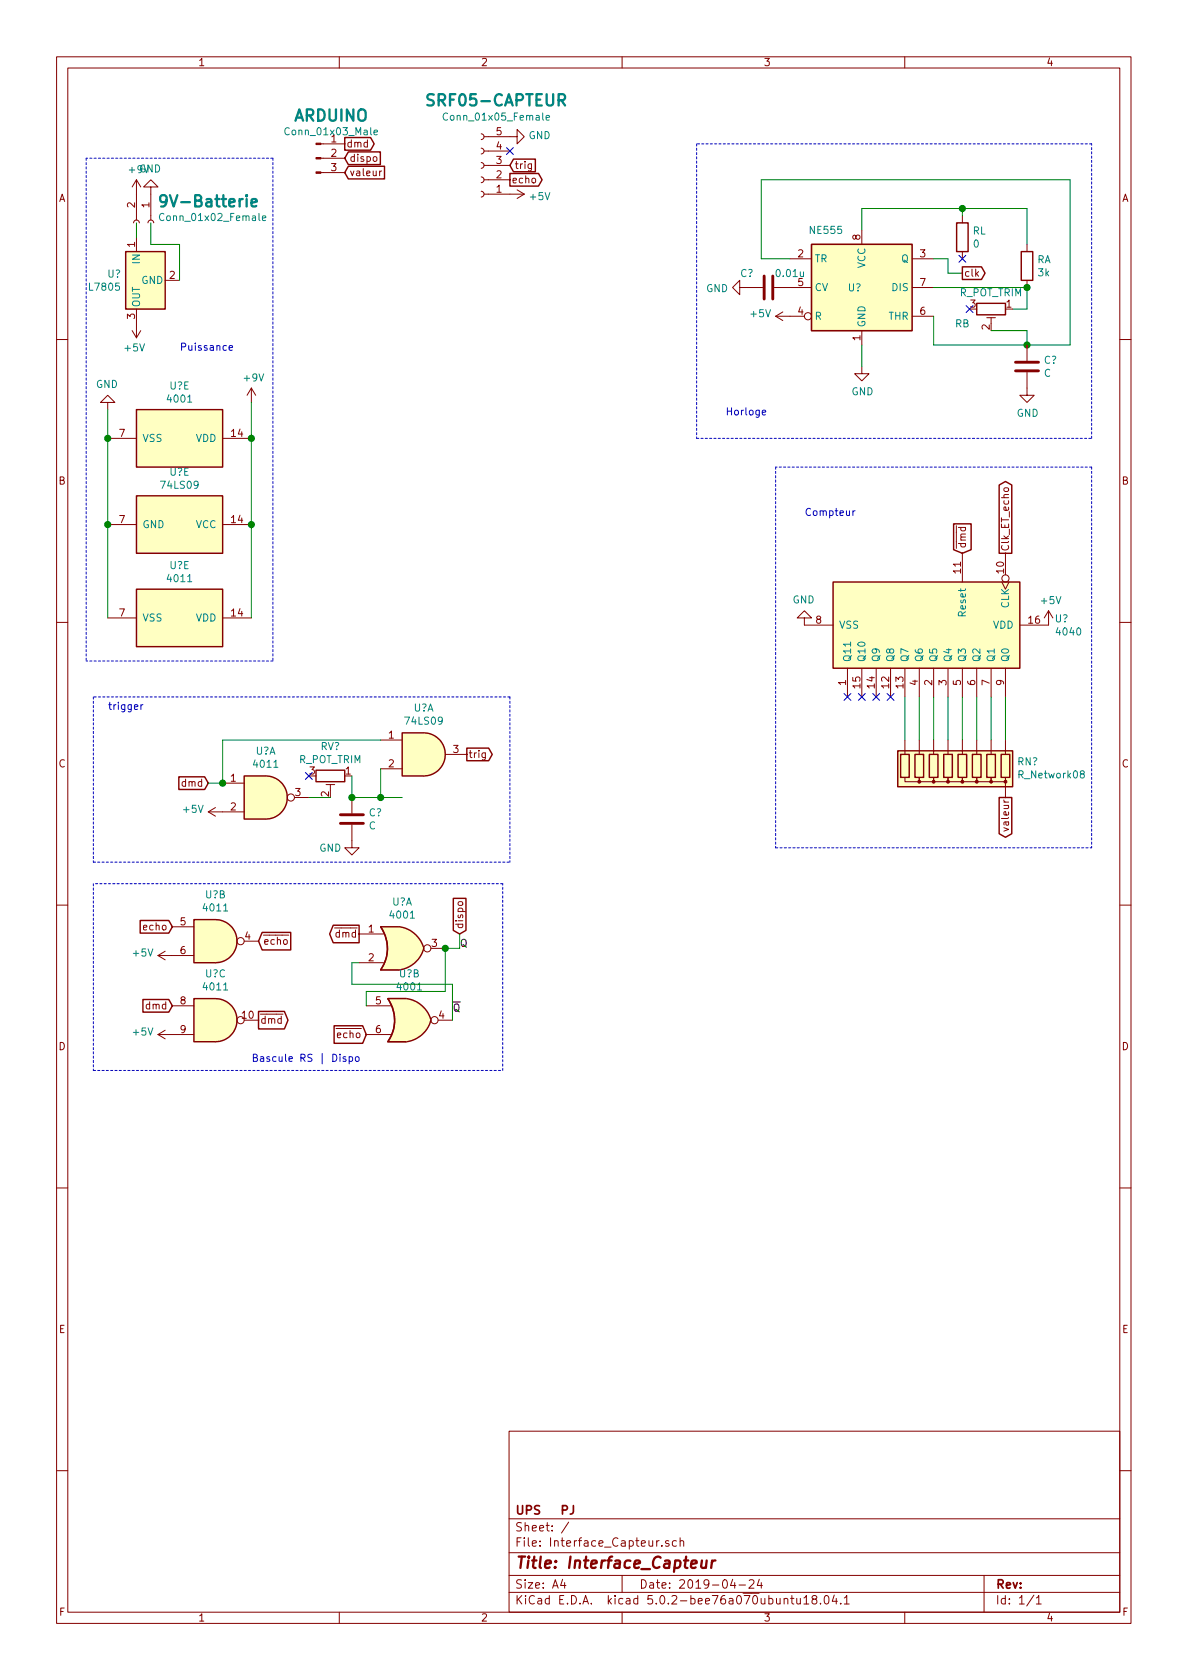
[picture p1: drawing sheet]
<svg xmlns="http://www.w3.org/2000/svg" width="210mm" height="297mm" viewBox="0 0 210 297" stroke-linecap="round" stroke-linejoin="round" font-family="sans-serif">
<g fill="none" stroke="#840000" stroke-width=".18">
<path d="M10 10h190v277h-190zM12 12h186v273.1h-186zM60 10v2M110 10v2M160 10v2M23.6 39.4l.1-.3 .3-.2 .5 .1 .1 .4M24.1 31.8v7.1M24.1 31.8l-.7 1.3M24.1 31.8l.8 1.3M26.2 39.4l.1-.3 .3-.2 .4 .1 .2 .4M26.7 33.1h1.2l-1.2-1.3-1.3 1.3h1.3v5.8M56.7 30.5h4.3"/>
<path d="M56.7 28h4.3M56.7 25.4h4.3M66 27.8l.2-.1 .4 .1v.5l-.1 .2h-.3l-.2-.1zM67.5 30.2l-.4 .3M85.1 23.7l.3 .1 .2 .3-.1 .4-.4 .2M85.1 26.2l.3 .1 .2 .3-.1 .4-.4 .2M85.1 28.7l.3 .2 .2 .2-.1 .5-.4 .2M85.1 31.3l.3 .1 .2 .3-.1 .4-.4 .2M85.1 33.8l.3 .1 .2 .3-.1 .5-.4 .1M85.6 24.2h5.8v-1.3l1.3 1.3-1.3 1.2v-1.2M85.6 34.3h7.1M85.6 26.7h4.6"/>
<path d="M85.6 29.2h4.6M85.6 31.8h4.6M91.4 33.6l1.3 .7M92.7 34.3l-1.3 .8M94 29l-.1 1.1-.1 .1h-.4M94 29h-.4l-.2 .2 .1 .6h.5M170.2 38.1v1.3M23.4 58.5l.7 1.2M24.1 41.9v2.6M24.1 54.6v5.1M24.9 58.5l-.8 1.2M29.2 49.6h2.5"/>
<path d="M130.8 50.8v-1.2l-1.3 1.2 1.3 1.3v-1.3h4.1M136.9 50.8h6.6M137.2 55.9h5M137.2 55.9l1.2 .8M138.4 55.2l-1.2 .7M139.7 45.8h3.8M152.4 40.7v2.5M152.4 58.5v2.5M161.3 45.8h3.8M161.3 55.9h3.8M161.3 50.8h3.8M170.2 44.5v1.3"/>
<path d="M174.5 56.2h1.5M175.3 56.2v1M181.6 43.2v1.3M181.6 49.6v1.2M10 60h2M19 71.2h1.3l-1.3-1.3-1.2 1.3h1.2v1.2M19 77.5h5.1M39.4 77.5h5M44.4 68.6l-.7 1.3M44.4 68.6v2.6M44.4 68.6l.8 1.3M152.4 64.8v1.3h1.3l-1.3 1.2-1.3-1.2h1.3"/>
<path d="M181.6 65.8v4.1h1.3l-1.3 1.3-1.3-1.3h1.3M181.6 61v2.8M198 60h2M19 92.7h5.1M39.4 92.7h5M169.1 92.9v1.2M170.2 97.8v5.1M177.6 86.3h.6l.2 .2-.1 .3-.6 .1-.2-.2zM177.8 97.8v3.8M10 110h2M19 109.3h5.1M39.4 109.3h5"/>
<path d="M142.2 109.3h1.3l-1.3-1.3-1.2 1.3h1.2v1.2h5.1M149.9 118.1v5.1M152.4 118.1v5.1M154.9 118.1v5.1M157.5 118.1v5.1M160 118.1v5.1M162.6 118.1v5.1M165.1 118.1v5.1M167.6 118.1v5.1M170.2 118.1v5.1M172.7 118.1v5.1M175.3 118.1v5.1"/>
<path d="M177.2 102.9l.6 1.3 .6-1.3M177.8 118.1v5.1M185.4 108v2.5h-5.1M185.4 108l-.7 1.3M185.4 108l.8 1.3M198 110h2M39.4 138.5h3.8M57.7 138.7h1.5M58.4 138.7v1M67.3 130.8h3.8M67.3 135.9h3.8M78.7 133.4h3.8"/>
<path d="M85.8 133.1v1.2l-.2 .1-.3-.1M85.8 133.2l-.3-.1-.3 .2 .1 .6h.5M160 137.5v.7h2.6v-.7v.7h2.5v-.7v.7h2.5v-.7v.7h2.6v-.7v.7h2.5v-.7v.7h2.6v-.7v.7h2.5v-.7v3.5M160 130.8v2.6M162.6 130.8v2.6M165.1 130.8v2.6M167.6 130.8v2.6M170.2 130.8v2.6M172.7 130.8v2.6M175.3 130.8v2.6M177.8 130.8v2.6M36.8 143.5h6.4"/>
<path d="M36.8 143.5l1.3 .8M38.1 142.8l-1.3 .7M52.1 141h2.5M62.2 145.8v4.1h1.3l-1.3 1.3-1.2-1.3h1.2M62.2 141v2.8M81.1 159.5h.6l.1 .2v.3l-.2 .1-.5-.1-.1-.1zM10 160h2M27.9 168.9h6.4M27.9 168.9l1.3 .8M29.2 168.2l-1.3 .7M30.5 177.8h3.8M30.5 163.9h3.8"/>
<path d="M43.2 166.4h2.5M48.9 179.3h1.1M49.9 165.3h1.2M63.5 165.1h4.3M63.5 170.2h4.3M64.8 177.8h4.3M76.2 167.7h2.5M198 160h2M27.9 182.9h6.4M27.9 182.9l1.3 .8M29.2 182.2l-1.3 .7M43.2 180.4h2.5"/>
<path d="M64.8 182.9h4.3M77.5 180.4h2.5M10 210h2M198 210h2M90 253h108v32.1h-108zM10 260h2M90 278.5h108M90 274.5h108M90 268.5h108M99.5 279.2l-.4 1.1h1M99.8 279.8v1M100.6 269.1l-1.3 2"/>
<path d="M110 278.5v3M117 273.3v.1M118.3 272.5a.37 .37 0 0 0-.6 .1l.1 .2 .5 .2v.1l-.2 .3-.4-.1M119.6 272.5l-.4-.1-.3 .3 .1 .6 .2 .1 .4-.1M120.3 272.5a.37 .37 0 0 1 .6 .1v.8M120.3 271.9v1.5M129.6 279.2l-.4 1.1h.9M129.9 279.8v1M132.5 279.5l.2-.2h.3l.3 .2v.2v.2l-.9 .9h.9M134.3 279.2l-.4 1.1h.9M134.6 279.8v1M174 278.5v6.6"/>
<path d="M198 260h2M60 285.1v1.9M90 281.5h108M110 285.1v1.9M130.7 280.2h1.1M139.8 282.6h.6M140 282.1v1.3l.4 .2M140.9 282.6v.9l.4 .1 .2-.1M141.5 282.6v1M142.2 282.5l.4-.4v1.5M142.2 283.6h.8M143.9 282.7l-.2-.1-.1-.2 .3-.3h.3l.2 .3v.2l-.7 .2a.48 .48 0 0 0 0 .7l.2 .1 .5-.1a.48 .48 0 0 0-.2-.8"/>
<path d="M145.1 283.5v.1M145.9 282.3l.3-.2a.94 .94 0 0 1 0 1.5l-.4-.3-.1-.6zM147.5 282l-.3 1.1h.9M147.9 282.6v1M148.7 283.5v.1M149.3 282.5l.4-.4v1.5M149.3 283.6h.9M160 285.1v1.9M182.8 282l-1.2 2M183.3 282.5l.4-.4v1.5M183.3 283.6h.8"/>
<circle cx="142.9" cy="55.9" r=".63"/>
<circle cx="177.8" cy="102.3" r=".63"/>
<circle cx="51.4" cy="141" r=".63"/>
<circle cx="42.5" cy="166.4" r=".63"/>
<circle cx="75.6" cy="167.7" r=".63"/>
<circle cx="42.5" cy="180.4" r=".63"/>
<circle cx="76.8" cy="180.4" r=".63"/>
</g>
<path d="M124.1 275.9v1.2a.59 .59 0 0 0 .7-.1M125 275.9l-.2 1.3M125.9 275.9l-.1 1.3M126.5 275.9a.55 .55 0 0 0-.6 .4" fill="none" stroke="#840000" stroke-width=".41"/>
<path d="M99.5 267l.7-.1 .1-.2v-.3l-.2-.2h-.6v1.5M101.4 266.2v1.1a.47 .47 0 0 1-.6 .4" fill="none" stroke="#840000" stroke-width=".3"/>
<g fill="#ffffc2" stroke="#ffffc2" stroke-width=".18">
<path d="M74.9 129.6a3.8 3.8 0 0 1 3.8 3.8 3.8 3.8 0 0 1-3.8 3.8z"/>
<path d="M71.1 129.6h3.8v7.6h-3.8z"/>
<path d="M24.1 87.7h15.3v10.1h-15.3z"/>
<path d="M147.3 102.9h33v15.2h-33z"/>
<path d="M143.5 43.2h17.8v15.3h-17.8z"/>
<path d="M70.5 163.8a5.2 5.2 0 0 1 4.4 3.9l-5 1.3z"/>
<path d="M69.9 166.4l5 1.3a5.2 5.2 0 0 1-4.4 3.8z"/>
<path d="M67.3 171.5h3.2z"/>
<path d="M67.3 163.9h3.2z"/>
<path d="M67.3 163.9h3.2v7.6h-3.2a6.7 6.7 0 0 0 0-7.6z"/>
<path d="M71.8 176.5a5.2 5.2 0 0 1 4.4 3.9l-5 1.3z"/>
<path d="M71.2 179.1l5 1.3a5.2 5.2 0 0 1-4.4 3.8z"/>
<path d="M68.6 184.2h3.2z"/>
<path d="M68.6 176.6h3.2z"/>
<path d="M68.6 176.6h3.2v7.6h-3.2a6.7 6.7 0 0 0 0-7.6z"/>
<path d="M24.1 72.4h15.3v10.2h-15.3z"/>
<path d="M158.7 132.8h20.4v6.3h-20.4z"/>
<path d="M47 137.2a3.8 3.8 0 0 1 3.8 3.8 3.8 3.8 0 0 1-3.8 3.8z"/>
<path d="M43.2 137.2h3.8v7.6h-3.8z"/>
<path d="M38.1 162.6a3.8 3.8 0 0 1 3.8 3.8 3.8 3.8 0 0 1-3.8 3.8z"/>
<path d="M34.3 162.6h3.8v7.6h-3.8z"/>
<path d="M38.1 176.6a3.8 3.8 0 0 1 3.8 3.8 3.8 3.8 0 0 1-3.8 3.8z"/>
<path d="M34.3 176.6h3.8v7.6h-3.8z"/>
<path d="M24.1 104.2h15.3v10.1h-15.3z"/>
<path d="M22.2 44.5h7v10.1h-7z"/>
</g>
<g fill="none" stroke="#840000" stroke-width=".25">
<path d="M61 24.3h4.5l.7 1.1-.7 1.2h-4.5zM61.6 26.9h5.7v2.2h-5.7l-.6-1.1zM61.6 29.4h6.4v2.2h-6.4l-.6-1.1zM90.2 30.7h5l.7 1.1-.7 1.1h-5zM90.8 28.1h3.9v2.3h-3.9l-.6-1.2zM169.2 39.4h2v5.1h-2zM22.2 44.5h7v10.1h-7zM143.5 43.2h17.8v15.3h-17.8zM170.2 47.2h3.4l.6 1.1-.6 1.1h-3.4zM172.7 53.6h5.1v2.1h-5.1zM180.6 44.5h2v5.1h-2zM24.1 72.4h15.3v10.2h-15.3z"/>
<path d="M24.1 87.7h15.3v10.1h-15.3zM168.6 92.6h3.1v4.6l-1.5 .6-1.6-.6zM176.7 85.8l1.1-.7 1.1 .7v12h-2.2zM24.1 104.2h15.3v10.1h-15.3zM147.3 102.9h33v15.2h-33zM31.6 137.3h4.6l.6 1.2-.6 1.1h-4.6zM43.2 137.2h3.8a3.8 3.8 0 0 1 3.8 3.8 3.8 3.8 0 0 1-3.8 3.8h-3.8zM55.9 136.2h5.1v2h-5.1zM71.1 129.6h3.8a3.8 3.8 0 0 1 3.8 3.8 3.8 3.8 0 0 1-3.8 3.8h-3.8zM82.5 132.3h3.9l.6 1.1-.6 1.1h-3.9zM158.7 132.8h20.4v6.3h-20.4zM159.3 133.4h1.5v4.1h-1.5z"/>
<path d="M161.8 133.4h1.5v4.1h-1.5zM164.3 133.4h1.6v4.1h-1.6zM166.9 133.4h1.5v4.1h-1.5zM169.4 133.4h1.5v4.1h-1.5zM172 133.4h1.5v4.1h-1.5zM174.5 133.4h1.5v4.1h-1.5zM177 133.4h1.6v4.1h-1.6zM80.2 158.8h2.2v5.7l-1.1 .6-1.1-.6zM176.7 141h2.2v6.4l-1.1 .6-1.1-.6zM24.8 162.7h5l.7 1.2-.7 1.1h-5zM25.3 176.7h4.5l.7 1.1-.7 1.2h-4.5zM34.3 162.6h3.8a3.8 3.8 0 0 1 3.8 3.8 3.8 3.8 0 0 1-3.8 3.8h-3.8z"/>
<path d="M34.3 176.6h3.8a3.8 3.8 0 0 1 3.8 3.8 3.8 3.8 0 0 1-3.8 3.8h-3.8zM45.7 178.8h4.6l.6 1.6-.6 1.5h-4.6zM46.4 164.9h5v3.1h-5l-.7-1.6zM58.9 163.6h4.6v3.1h-4.6l-.6-1.6zM67.3 171.5a6.6 6.6 0 0 0 0-7.6h3.2h-3.2a6.6 6.6 0 0 1 0 7.6h3.2h-3.2M68.6 176.6h3.2h-3.2a6.6 6.6 0 0 1 0 7.6h3.2h-3.2M68.6 176.6a6.6 6.6 0 0 1 0 7.6M70.5 163.8a5.2 5.2 0 0 1 4.4 3.9M71.8 176.5a5.2 5.2 0 0 1 4.4 3.9M74.9 167.7a5.2 5.2 0 0 1-4.4 3.8M59.1 181.4h5l.7 1.5-.7 1.6h-5zM76.2 180.4a5.2 5.2 0 0 1-4.4 3.8"/>
</g>
<g fill="#840000" stroke="#840000" stroke-width=".18">
<path d="M55.9 30.4h.8v.2h-.8z"/>
<path d="M55.9 27.8h.8v.3h-.8z"/>
<path d="M55.9 25.3h.8v.3h-.8z"/>
<circle cx="177.8" cy="138.2" r=".25"/>
<circle cx="175.3" cy="138.2" r=".25"/>
<circle cx="172.7" cy="138.2" r=".25"/>
<circle cx="170.2" cy="138.2" r=".25"/>
<circle cx="167.6" cy="138.2" r=".25"/>
<circle cx="165.1" cy="138.2" r=".25"/>
<circle cx="162.6" cy="138.2" r=".25"/>
</g>
<path d="M29 37.9a.6 .6 0 0 0-.8 .4 .6 .6 0 0 0 .6 .7l.2-.1M46.4 38.6l.6-.1-.1-.3h-.3l-.2 .1 .1 .6h.4M66.1 23.4l.7-.1-.1-.3h-.4l-.2 .2 .1 .6h.5M79.1 20.1a.6 .6 0 0 0-.8 .4 .6 .6 0 0 0 .6 .7l.2-.1M96.6 20.8l.6-.1-.1-.2-.4-.1-.1 .2v.6h.5M191.3 136.8l-.2-.1v-.3l.4-.1 .2 .1v.3l-.6 .2-.1 .2v.2l.3 .3h.2l.2-.3v-.4l-.2-.1" fill="none" stroke="#008484" stroke-width=".18"/>
<g fill="none" stroke="#0000c2" stroke-width=".18" stroke-dasharray=".4 .4">
<path d="M15.2 28v88.9M48.3 28h-33.1M48.3 28v88.9M123.2 25.4v52.1M193 25.4h-69.8M123.2 77.5h69.8M193 77.5v-52.1M137.2 82.6v67.3M193 82.6h-55.8M193 82.6v67.3M48.3 116.9h-33.1M16.5 123.2v29.2"/>
<path d="M90.2 123.2v29.2M90.2 123.2h-73.7M16.5 152.4h73.7M16.5 156.2v33.1M88.9 156.2h-72.4M137.2 149.9h55.8M16.5 189.3h72.4M88.9 189.3v-33.1"/>
</g>
<path d="M40.5 61.5l.6-.1v-.3h-.4l-.2 .2 .1 .6h.5M134.8 72.9l.6-.1v-.2l-.4-.1-.2 .2 .1 .6h.5M150.8 90.3v.8M151.2 90.3l-.4 .2M24.9 124.6v.8M25.3 124.6l-.4 .2M61.1 186.9l-.3-.1-.1 .2v.2l.4 .1v.3h-.4M61.7 186.9l.4-.1 .3 .3-.2 .5h-.5M61.7 186.8v1.3M62.9 187l.2-.2 .3 .2 .1 .4-.1 .2-.3 .1-.2-.2z" fill="none" stroke="#0000c2" stroke-width=".18"/>
<path d="M135.1 48.8v4.1M136.7 48.8v4.1M179.6 65.6h4M179.6 64h4M60.2 145.6h4.1M60.2 144.1h4.1" fill="none" stroke="#840000" stroke-width=".51"/>
<g fill="none" stroke="#008400" stroke-width=".18">
<path d="M24.1 39.4v2.5M26.7 39.4v3.8h5v6.4M170.2 36.9v1.2M139.7 45.8h-5.1v-14h54.6v29.2h-24.1v-5.1M152.4 40.7v-3.8h29.2v6.3M165.1 50.8h16.5v3.8h-2.5M165.1 45.8h2.5v2.5h2.6M175.3 58.5h6.3v2.5M19 72.4v36.9M44.4 71.2v38.1M152.4 61v3.8M62.2 137.2v3.8h8.9"/>
<path d="M67.3 135.9v5.1M67.3 130.8h-27.9v7.7h-2.6M160 123.2v7.6M162.6 123.2v7.6M165.1 123.2v7.6M167.6 123.2v7.6M170.2 123.2v7.6M172.7 123.2v7.6M175.3 123.2v7.6M177.8 123.2v7.6M54.6 141h3.8M63.5 170.2h-1.3v3.8h17.8v6.4"/>
<path d="M81.3 165.1v2.6h-2.6v7.6h-13.9v2.5"/>
</g>
<g fill="#008400" stroke="#008400" stroke-width=".25">
<circle cx="67.3" cy="141" r=".51"/>
<circle cx="39.4" cy="138.5" r=".51"/>
<circle cx="170.2" cy="36.9" r=".51"/>
<circle cx="181.6" cy="61" r=".51"/>
<circle cx="78.7" cy="167.7" r=".51"/>
<circle cx="19" cy="77.5" r=".51"/>
<circle cx="19" cy="92.7" r=".51"/>
<circle cx="44.5" cy="77.5" r=".51"/>
<circle cx="44.5" cy="92.7" r=".51"/>
<circle cx="62.2" cy="141" r=".51"/>
<circle cx="181.6" cy="50.8" r=".51"/>
</g>
<path d="M29.5 35.4l-.4 .3h-.4l-.4-.3v-.5l.2-.3 .6-.1 .3 .2a1.32 1.32 0 0 1-.5 1.8h-.4M44.5 35.9l.9-.3-.1-.3-.5-.1-.2 .1-.1 .2 .1 .9 .2 .1 .5-.1" fill="none" stroke="#008484" stroke-width=".41"/>
<g fill="none" stroke="#000084" stroke-width=".18">
<path d="M89.6 26.1l1.2 1.2M90.8 26.1l-1.2 1.2M169.6 45.1l1.2 1.3M170.8 45.1l-1.2 1.3M170.8 54l1.3 1.3M172.1 54l-1.3 1.3M54 136.6l1.2 1.2M55.2 136.6l-1.2 1.2M149.3 122.6l1.2 1.2M150.5 122.6l-1.2 1.2M151.8 122.6l1.2 1.2M153 122.6l-1.2 1.2"/>
<path d="M154.3 122.6l1.2 1.2M155.5 122.6l-1.2 1.2M156.9 122.6l1.2 1.2M158.1 122.6l-1.2 1.2"/>
</g>
<g font-size="2.8" fill="#008484">
<text x="52.1" y="21.4">ARDUINO</text>
<text x="76.2" y="18.8">SRF05-CAPTEUR</text>
<text x="29.5" y="36.6">9V-Batterie</text>
</g>
<text font-size="2.8" fill="#840000" x="91" y="277.3">Title: Interface_Capteur</text>
<g font-size="2.1" fill="#840000">
<text x="91" y="267.8">UPS</text>
<text x="91" y="273.5">File: Interface_Capteur.sch</text>
<text x="91" y="270.8">Sheet: /</text>
<text x="91" y="280.9">Size: A4</text>
<text x="113" y="280.9">Date: 2019-04-24</text>
<text x="176" y="280.9">Rev:</text>
<text x="91" y="283.7">KiCad E.D.A. kicad 5.0.2-bee76a070ubuntu18.04.1</text>
<text x="176" y="283.7">Id: 1/1</text>
</g>
<g font-size="1.8" fill="#840000">
<text x="35" y="11.7">1</text>
<text x="85" y="11.7">2</text>
<text x="135" y="11.7">3</text>
<text x="185" y="11.7">4</text>
<text x="87.8" y="23.9">5</text>
<text x="58.6" y="25.2">1</text>
<text x="58.6" y="27.7">2</text>
<text x="61.2" y="26.1">dmd</text>
<text x="61.7" y="28.6">dispo</text>
<text x="87.8" y="29">3</text>
<text x="87.8" y="26.5">4</text>
<text x="91" y="29.9">trig</text>
<text x="10.4" y="35.7">A</text>
<text x="58.6" y="30.3">3</text>
<text x="61.7" y="31.2">valeur</text>
<text x="87.8" y="34.1">1</text>
<text x="87.8" y="31.5">2</text>
<text x="90.4" y="32.4">echo</text>
<text x="198.4" y="35.7">A</text>
<text x="23.9" y="36.7" transform="rotate(-90 23.9 36.7)">2</text>
<text x="26.4" y="36.7" transform="rotate(-90 26.4 36.7)">1</text>
<text x="23.9" y="43.7" transform="rotate(-90 23.9 43.7)">1</text>
<text x="141.1" y="45.5">2</text>
<text x="152.1" y="42.4" transform="rotate(-90 152.1 42.4)">8</text>
<text x="162.7" y="45.5">3</text>
<text x="30" y="49.3">2</text>
<text x="141.1" y="50.6">5</text>
<text x="162.7" y="50.6">7</text>
<text x="170.4" y="48.9">clk</text>
<text x="23.9" y="56.4" transform="rotate(-90 23.9 56.4)">3</text>
<text x="141.1" y="55.7">4</text>
<text x="162.7" y="55.7">6</text>
<text x="171.6" y="54.4">3</text>
<text x="175" y="58.3" transform="rotate(-90 175 58.3)">2</text>
<text x="178" y="54.4">1</text>
<text x="152.1" y="60.2" transform="rotate(-90 152.1 60.2)">1</text>
<text x="21.1" y="77.3">7</text>
<text x="40.9" y="77.3">14</text>
<text x="10.4" y="85.7">B</text>
<text x="198.4" y="85.7">B</text>
<text x="21.1" y="92.5">7</text>
<text x="40.9" y="92.5">14</text>
<text x="169.9" y="101.3" transform="rotate(-90 169.9 101.3)">11</text>
<text x="170.8" y="97" transform="rotate(-90 170.8 97)">dmd</text>
<text x="177.5" y="101.3" transform="rotate(-90 177.5 101.3)">10</text>
<text x="178.4" y="97.6" transform="rotate(-90 178.4 97.6)">Clk_ET_echo</text>
<text x="21.1" y="109">7</text>
<text x="40.9" y="109">14</text>
<text x="144.3" y="110.3">8</text>
<text x="181.9" y="110.3">16</text>
<text x="149.6" y="121.2" transform="rotate(-90 149.6 121.2)">1</text>
<text x="152.1" y="121.7" transform="rotate(-90 152.1 121.7)">15</text>
<text x="154.7" y="121.7" transform="rotate(-90 154.7 121.7)">14</text>
<text x="157.2" y="121.7" transform="rotate(-90 157.2 121.7)">12</text>
<text x="159.8" y="121.7" transform="rotate(-90 159.8 121.7)">13</text>
<text x="162.3" y="121.2" transform="rotate(-90 162.3 121.2)">4</text>
<text x="164.8" y="121.2" transform="rotate(-90 164.8 121.2)">2</text>
<text x="167.4" y="121.2" transform="rotate(-90 167.4 121.2)">3</text>
<text x="169.9" y="121.2" transform="rotate(-90 169.9 121.2)">5</text>
<text x="172.5" y="121.2" transform="rotate(-90 172.5 121.2)">6</text>
<text x="175" y="121.2" transform="rotate(-90 175 121.2)">7</text>
<text x="177.5" y="121.2" transform="rotate(-90 177.5 121.2)">9</text>
<text x="68.7" y="130.6">1</text>
<text x="10.4" y="135.7">C</text>
<text x="54.8" y="136.9">3</text>
<text x="61.1" y="136.9">1</text>
<text x="68.7" y="135.7">2</text>
<text x="80.2" y="133.1">3</text>
<text x="82.8" y="134">trig</text>
<text x="198.4" y="135.7">C</text>
<text x="32.3" y="139.1">dmd</text>
<text x="40.8" y="138.2">1</text>
<text x="40.8" y="143.3">2</text>
<text x="52.2" y="140.8">3</text>
<text x="58.2" y="140.9" transform="rotate(-90 58.2 140.9)">2</text>
<text x="178.4" y="146.5" transform="rotate(-90 178.4 146.5)">valeur</text>
<text x="25.6" y="164.5">echo</text>
<text x="31.9" y="163.6">5</text>
<text x="43.3" y="166.2">4</text>
<text x="46.5" y="167">echo</text>
<text x="59.5" y="165.8">dmd</text>
<text x="65.2" y="164.9">1</text>
<text x="76.4" y="167.4">3</text>
<text x="81.9" y="164.3" transform="rotate(-90 81.9 164.3)">dispo</text>
<text x="31.9" y="168.7">6</text>
<text x="65.2" y="170">2</text>
<text x="26" y="178.5">dmd</text>
<text x="31.9" y="177.6">8</text>
<text x="66.4" y="177.6">5</text>
<text x="10.4" y="185.7">D</text>
<text x="31.9" y="182.7">9</text>
<text x="42.8" y="180.1">10</text>
<text x="46" y="181">dmd</text>
<text x="59.8" y="183.6">echo</text>
<text x="66.4" y="182.7">6</text>
<text x="77.6" y="180.1">4</text>
<text x="198.4" y="185.7">D</text>
<text x="10.4" y="235.7">E</text>
<text x="198.4" y="235.7">E</text>
<text x="10.5" y="285.7">F</text>
<text x="35" y="286.7">1</text>
<text x="85" y="286.7">2</text>
<text x="135" y="286.7">3</text>
<text x="185" y="286.7">4</text>
<text x="198.5" y="285.7">F</text>
</g>
<g font-size="1.8" fill="#008484">
<text x="50.9" y="23.9">Conn_01x03_Male</text>
<text x="79" y="21.3">Conn_01x05_Female</text>
<text x="93.5" y="24.6">GND</text>
<text x="22.9" y="30.6">+9V</text>
<text x="24.6" y="30.5">GND</text>
<text x="93.8" y="35.4">+5V</text>
<text x="28.9" y="39.1">Conn_01x02_Female</text>
<text x="143.4" y="41.4">NE555</text>
<text x="172" y="41.5">RL</text>
<text x="24.8" y="46.5" transform="rotate(-90 24.8 46.5)">IN</text>
<text x="144" y="46.4">TR</text>
<text x="153" y="47.5" transform="rotate(-90 153 47.5)">VCC</text>
<text x="159.4" y="46.4">Q</text>
<text x="172.2" y="43.8">0</text>
<text x="183.4" y="46.5">RA</text>
<text x="16" y="51.4">L7805</text>
<text x="19" y="49.1">U?</text>
<text x="25" y="50.2">GND</text>
<text x="124.9" y="51.6">GND</text>
<text x="130.9" y="49">C?</text>
<text x="137.4" y="49">0.01u</text>
<text x="144" y="51.5">CV</text>
<text x="150" y="51.5">U?</text>
<text x="157.8" y="51.5">DIS</text>
<text x="169.7" y="52.4">R_POT_TRIM</text>
<text x="183.6" y="48.9">3k</text>
<text x="24.8" y="54.4" transform="rotate(-90 24.8 54.4)">OUT</text>
<text x="132.8" y="56.1">+5V</text>
<text x="144" y="56.6">R</text>
<text x="153" y="57.9" transform="rotate(-90 153 57.9)">GND</text>
<text x="157.1" y="56.6">THR</text>
<text x="168.9" y="57.9">RB</text>
<text x="22.1" y="62.1">+5V</text>
<text x="184.6" y="64.3">C?</text>
<text x="17" y="68.6">GND</text>
<text x="29.8" y="71.2">4001</text>
<text x="30" y="68.9">U?E</text>
<text x="43.2" y="67.4">+9V</text>
<text x="150.6" y="69.9">GND</text>
<text x="184.6" y="66.6">C</text>
<text x="179.8" y="73.7">GND</text>
<text x="25.1" y="78.1">VSS</text>
<text x="34.6" y="78.1">VDD</text>
<text x="28.7" y="86.4">74LS09</text>
<text x="30" y="84.1">U?E</text>
<text x="25.1" y="93.4">GND</text>
<text x="34.6" y="93.4">VCC</text>
<text x="30" y="100.6">U?E</text>
<text x="29.8" y="102.9">4011</text>
<text x="140.2" y="106.7">GND</text>
<text x="178.4" y="107.6" transform="rotate(-90 178.4 107.6)">CLK</text>
<text x="184.2" y="106.8">+5V</text>
<text x="25.1" y="109.9">VSS</text>
<text x="34.6" y="109.9">VDD</text>
<text x="148.3" y="111.2">VSS</text>
<text x="170.8" y="108.7" transform="rotate(-90 170.8 108.7)">Reset</text>
<text x="175.6" y="111.2">VDD</text>
<text x="186.6" y="110">U?</text>
<text x="187" y="112.4">4040</text>
<text x="150.5" y="117.1" transform="rotate(-90 150.5 117.1)">Q11</text>
<text x="153" y="117.1" transform="rotate(-90 153 117.1)">Q10</text>
<text x="155.6" y="117.1" transform="rotate(-90 155.6 117.1)">Q9</text>
<text x="158.1" y="117.1" transform="rotate(-90 158.1 117.1)">Q8</text>
<text x="160.7" y="117.1" transform="rotate(-90 160.7 117.1)">Q7</text>
<text x="163.2" y="117.1" transform="rotate(-90 163.2 117.1)">Q6</text>
<text x="165.7" y="117.1" transform="rotate(-90 165.7 117.1)">Q5</text>
<text x="168.3" y="117.1" transform="rotate(-90 168.3 117.1)">Q4</text>
<text x="170.8" y="117.1" transform="rotate(-90 170.8 117.1)">Q3</text>
<text x="173.4" y="117.1" transform="rotate(-90 173.4 117.1)">Q2</text>
<text x="175.9" y="117.1" transform="rotate(-90 175.9 117.1)">Q1</text>
<text x="178.4" y="117.1" transform="rotate(-90 178.4 117.1)">Q0</text>
<text x="73.1" y="125.8">U?A</text>
<text x="71.8" y="128.1">74LS09</text>
<text x="45" y="135.7">4011</text>
<text x="45.2" y="133.4">U?A</text>
<text x="52.8" y="134.9">R_POT_TRIM</text>
<text x="56.7" y="132.6">RV?</text>
<text x="179.9" y="135.3">RN?</text>
<text x="180.4" y="137.6">R_Network08</text>
<text x="32.5" y="143.7">+5V</text>
<text x="65.2" y="144.3">C?</text>
<text x="65.2" y="146.6">C</text>
<text x="56.5" y="150.6">GND</text>
<text x="36.1" y="161.1">4011</text>
<text x="36.3" y="158.8">U?B</text>
<text x="69.3" y="160.1">U?A</text>
<text x="69.2" y="162.4">4001</text>
<text x="23.6" y="169.1">+5V</text>
<text x="36.3" y="172.8">U?C</text>
<text x="70.6" y="172.8">U?B</text>
<text x="36.1" y="175.1">4011</text>
<text x="70.4" y="175.1">4001</text>
<text x="23.6" y="183.1">+5V</text>
</g>
<g font-size="1.8" fill="#0000c2">
<text x="31.7" y="62">Puissance</text>
<text x="128.3" y="73.4">Horloge</text>
<text x="142.2" y="91.2">Compteur</text>
<text x="19" y="125.5">trigger</text>
<text x="44.4" y="187.7">Bascule RS | Dispo</text>
</g>
<g font-size="1.8">
<text x="81.3" y="167.4">Q</text>
<text x="80" y="178.9">Q</text>
</g>
</svg>
